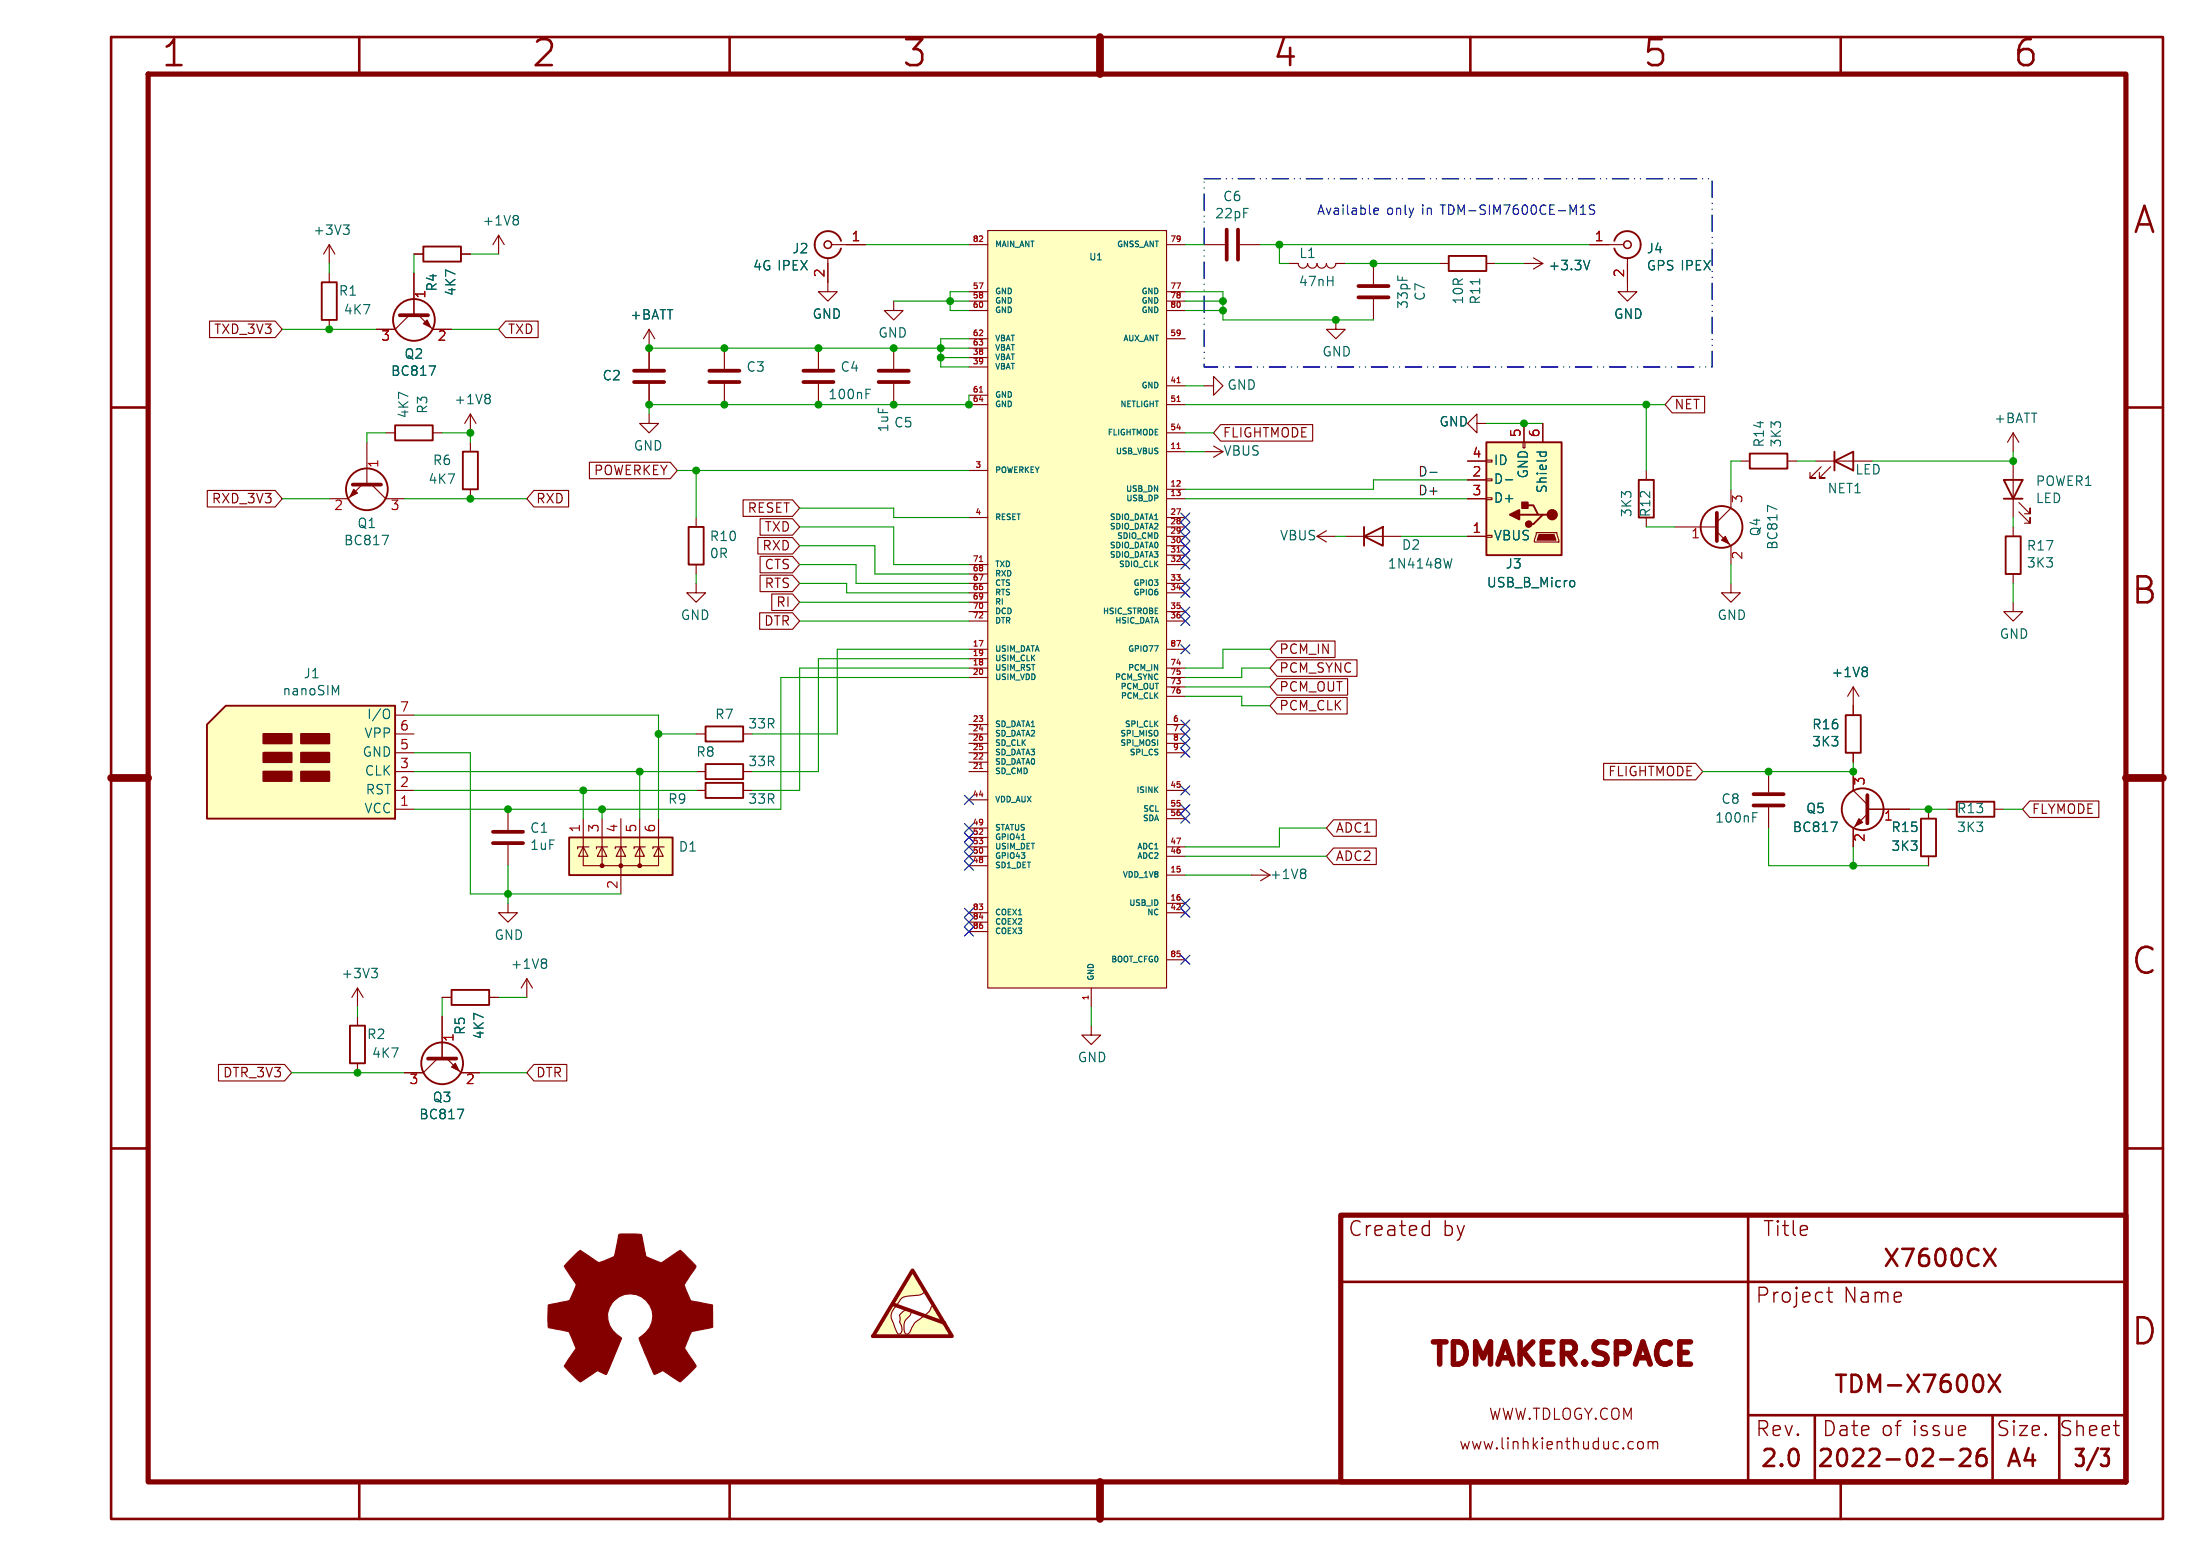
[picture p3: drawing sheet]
<svg xmlns="http://www.w3.org/2000/svg" width="297mm" height="210mm" viewBox="0 0 297 210" stroke-linecap="round" stroke-linejoin="round" font-family="sans-serif">
<g fill="none" stroke="#840000" stroke-width=".35">
<path d="M15 5h277v200h-277zM48.5 5v5M98.5 5v5M148.5 5v5M198.5 5v5M248.5 5v5M15 55h5M287 55h5M15 105h5M287 105h5M15 155h5M287 155h5"/>
<path d="M181 173h106M236 164v36M267.9 168.6l1.5 2.3M269.4 168.6l-1.5 2.3M236 191h51M245 191v9M261.9 197h1.8M264.7 195.8l.3-.2h.5a.62 .62 0 0 1 .4 .9l-1.3 1.4h1.4M268 195.6a.91 .91 0 0 0-1.1 .9v.9l.2 .3 .2 .2h.4l.4-.3 .1-.2v-.5l-.2-.4-.3-.1h-.4l-.2 .1-.2 .4M268.5 185.6l1.5 2.3M269 191v9M270 185.6l-1.5 2.3"/>
<path d="M278 191v9M283.6 195.6h1.1l-.6 .8a.48 .48 0 0 1 .6 .5v.5l-.2 .3-.1 .2h-.5M48.5 200v5M98.5 200v5M148.5 200v5M198.5 200v5M248.5 200v5"/>
</g>
<path d="M20 10h267v190h-267zM181 164h106v36h-106z" fill="none" stroke="#840000" stroke-width=".7"/>
<path d="M148.5 5v5M15 105h5M287 105h5M148.5 200v5" fill="none" stroke="#840000" stroke-width="1.1"/>
<path d="M192.4 165.4l.6 .1M193 164.7v2M193 166.6l-.6 .1M246.6 174.4h.8M246.9 173.7v1.8l.1 .1 .4 .1" fill="none" stroke="#840000" stroke-width=".18"/>
<g fill="none" stroke="#840000" stroke-width=".15">
<path d="M87.6 44.5l-.7 1.2M87.6 44.5v2.5M87.6 44.5l.8 1.2M94 69.9v1.2M94 76.2v1.3M250.2 104.1v2.6l1.9 1.9M252.1 109.9l-1.9 1.9v2.5M252.1 109.2h5.7M221.2 194.6a.41 .41 0 0 1 .7 .2v.5a.41 .41 0 0 1-.4 .3 .41 .41 0 0 1-.4-.3v-.5zM222.5 194.7a.37 .37 0 0 1 .6 .1M222.5 194.6v1M223.1 194.8l.3-.2h.3l.1 1"/>
<path d="M223.1 194.8v.8"/>
</g>
<g fill="none" stroke="#840000" stroke-width=".25">
<path d="M93 71.1h2v5.1h-2z"/>
<circle cx="251.5" cy="109.2" r="2.82"/>
</g>
<path d="M252.1 107.3v3.8" fill="none" stroke="#840000" stroke-width=".51"/>
<g fill="#840000" stroke="#840000" stroke-width=".15">
<path d="M251 110.5l.5 .5-1.1 .5z"/>
<path d="M76.8 170.2l1.6-1.4 2.3 1.6a4.7 4.7 0 0 0 2.2-.8l.7-3h2.9h.1v.2l.6 2.8 2.1 .9 2.5-1.7 2.1 2 .1 .2-1.4 2-.2 .5 .8 2.1 3 .5v3l-2.8 .6-1 2.3 1.6 2.4-1.8 1.8-.4 .3-2.2-1.5a.63 .63 0 0 0-.7 .3l-.6 .2-1.3-2.9-.7-2a3.2 3.2 0 0 0 .9-5.1 3.1 3.1 0 0 0-4.6 .5 3.1 3.1 0 0 0 1.2 4.5l.1 .1-2 4.9-1.2-.5-2.4 1.5-1.5-1.5-.6-.6 1.6-2.4-1-2.2-2.8-.6v-.9v-2.2l2.9-.6 .6-1.4a.88 .88 0 0 0 .2-.9l-1.5-2.3z"/>
</g>
<path d="M247.2 111h.8l-.5 1.2" fill="none" stroke="#006464" stroke-width=".15"/>
<path d="M123.1 171.4l.5 .6 1.3 2.2a1.07 1.07 0 0 1-.9 .6l-.8 .1a1.77 1.77 0 0 0-2 1l-.1 .2a1.86 1.86 0 0 0-.4 2.7 2.27 2.27 0 0 0 .6 1.3 .77 .77 0 0 0 .4-1.2l-.3-.5 .1-.5-.1-.4 .7-.6a.44 .44 0 0 1 .7-.2 .32 .32 0 0 1 .2 .2 .32 .32 0 0 1 0 .3l-.1 .3a1.94 1.94 0 0 0-.7 2.4l.2 .2 .2-.1a1.25 1.25 0 0 0 .5-.9 4.9 4.9 0 0 1 1.8-1.6 2.07 2.07 0 0 0 .9-1.2l.2-.2h.1l2.5 4.3h-10.8z" fill="#ffffc2"/>
<path d="M85.6 51.6h4.1M85.6 50h4.1M118.6 51.6h4.1M118.6 50h4.1M231.8 69.2v3.8M236.7 107.2h4.1M236.7 108.7h4.1M120.5 176l7 2.6M123.2 171.5l5.3 8.8h-10.6z" fill="none" stroke="#840000" stroke-width=".51"/>
<g fill="none" stroke="#840000" stroke-width=".15">
<path d="M44.4 33l-.7 1.3M44.4 33v2.6M44.4 33l.8 1.3M111.8 34.8v4.6h-1.3l1.3 1.2 1.2-1.2h-1.2M112.3 33h4.5M130.8 39.4h2.5M130.8 33h2.5M133.3 31.1h24.2v102.3h-24.2zM157.5 39.4h2.5M157.5 33h2.5M52.1 58.4h1.2M58.4 58.4h1.3"/>
<path d="M63.5 55.9v2.5M63.5 59.7v1.3M63.5 55.9l-.8 1.3M63.5 55.9l.8 1.3M87.6 55.9v1.3h-1.2l1.2 1.2 1.3-1.2h-1.3M87.6 47v2.8M87.6 51.8v2.8M120.6 40.6v1.3h-1.2l1.2 1.3 1.3-1.3h-1.3M120.6 47v2.8M120.6 51.8v2.8M130.8 48.3h2.5M130.8 49.5h2.5"/>
<path d="M130.8 54.6h2.5M130.8 40.6h2.5M130.8 45.7h2.5M130.8 41.9h2.5M130.8 53.3h2.5M130.8 47h2.5M157.5 52.1h2.5M157.5 54.6h2.5M157.5 58.4h2.5M157.5 40.6h2.5M157.5 45.7h2.5M157.5 41.9h2.5"/>
<path d="M63.5 66v1.3M130.8 69.9h2.5M130.8 63.5h2.5M130.8 76.2h2.5M130.8 78.7h2.5M130.8 77.5h2.5M157.5 61h2.5M157.5 66h2.5M157.5 67.3h2.5M157.5 69.9h2.5M157.5 71.1h2.5M157.5 72.4h2.5"/>
<path d="M157.5 73.7h2.5M157.5 74.9h2.5M157.5 76.2h2.5M157.5 78.7h2.5M226.1 71.1h5.7M231.8 71.8l1.9 1.9v2.5M233.7 78.7v1.3h1.2l-1.2 1.3-1.3-1.3h1.3M233.7 66v2.6l-1.9 1.9M94 99.1h1.2M100.3 99.1h1.3M130.8 87.6h2.5M130.8 90.2h2.5"/>
<path d="M130.8 88.9h2.5M130.8 91.4h2.5M130.8 97.8h2.5M130.8 99.1h2.5M130.8 80h2.5M130.8 82.6h2.5M130.8 83.8h2.5M130.8 81.3h2.5M157.5 87.6h2.5M157.5 90.2h2.5M157.5 91.4h2.5M157.5 97.8h2.5"/>
<path d="M157.5 99.1h2.5M157.5 80h2.5M157.5 82.6h2.5M157.5 83.8h2.5M157.5 92.7h2.5M157.5 94h2.5M78.7 114.3v2.5h2.6M78.7 114.3l.7 1.3h-1.3zM78.7 110.5v3.8M79.5 114.3h-1.5v.3M81.3 114.3v2.5h5.1v-2.5M81.3 114.3l.6 1.3h-1.3z"/>
<path d="M81.3 110.5v3.8M82 114.3h-1.5v.3M83.8 114.3l.7 1.3h-1.3zM83.8 110.5v10.2M84.6 114.3h-1.5v.3M86.4 114.3l.6 1.3h-1.3zM86.4 110.5v3.8M87.1 114.3h-1.5v.3M88.9 114.3v2.5h-2.5M88.9 114.3l.6 1.3h-1.2zM88.9 110.5v3.8M89.7 114.3h-1.6v.3"/>
<path d="M94 104.1h1.2M94 106.7h1.2M100.3 104.1h1.3M100.3 106.7h1.3M130.8 104.1h2.5M130.8 102.9h2.5M130.8 101.6h2.5M130.8 100.3h2.5M130.8 108h2.5M130.8 115.6h2.5M130.8 114.3h2.5M130.8 116.8h2.5"/>
<path d="M130.8 111.8h2.5M130.8 113h2.5M157.5 118.1h2.5M157.5 101.6h2.5M157.5 100.3h2.5M157.5 106.7h2.5M157.5 115.6h2.5M157.5 114.3h2.5M157.5 109.2h2.5M157.5 110.5h2.5M238.8 104.1v2.8M238.8 109v2.8"/>
<path d="M262.9 109.2h1.3M269.2 109.2h1.3M130.8 123.2h2.5M130.8 124.5h2.5M130.8 125.7h2.5M147.3 138.4v1.3h1.3l-1.3 1.3-1.3-1.3h1.3M147.3 133.4v2.5M157.5 121.9h2.5M157.5 123.2h2.5M157.5 129.5h2.5M123.1 171.4l.5 .6 1.3 2.2a1.07 1.07 0 0 1-.9 .6l-.8 .1a1.77 1.77 0 0 0-2 1l-.1 .2a1.86 1.86 0 0 0-.4 2.7 2.27 2.27 0 0 0 .6 1.3 .77 .77 0 0 0 .4-1.2l-.3-.5 .1-.5-.1-.4 .7-.6a.44 .44 0 0 1 .7-.2 .32 .32 0 0 1 .2 .2 .32 .32 0 0 1 0 .3l-.1 .3a1.94 1.94 0 0 0-.7 2.4l.2 .2 .2-.1a1.25 1.25 0 0 0 .5-.9 4.9 4.9 0 0 1 1.8-1.6 2.07 2.07 0 0 0 .9-1.2l.2-.2h.1l2.5 4.3h-10.8z"/>
</g>
<g fill="#ffffc2" stroke="#ffffc2" stroke-width=".14">
<path d="M133.3 31.1h24.2v102.3h-24.2z"/>
<path d="M76.8 113h14v5.1h-14z"/>
</g>
<path d="M132.2 52.9h.5M158.9 51.7h.4M158.9 54.2h.4M132.2 75.8h.5M158.9 60.5h.4M158.9 74.5h.4M132.2 103.7h.5" fill="none" stroke="#a90000" stroke-width=".15"/>
<path d="M46.3 30.4h.8l-.4 .4M46.9 30.8l.2 .3v.3l-.2 .2M65.9 53.2l.3 .3-.3 .3 .3 .2v.3l-.3 .2M239.9 68.8l-1.3-.6v.9M155.8 87.1h.6l-.4 .8M236.6 109.7h.6" fill="none" stroke="#006464" stroke-width=".15"/>
<g fill="none" stroke="#840000" stroke-width=".25">
<path d="M113.5 32.5a1.81 1.81 0 0 0-2.8-1 1.81 1.81 0 0 0 0 3 1.81 1.81 0 0 0 2.8-1M53.3 57.4h5.1v2h-5.1zM62.5 61h2v5h-2zM95.2 98h5.1v2.1h-5.1zM76.8 113h14v5.1h-14zM95.2 103.1h5.1v2.1h-5.1zM95.2 105.7h5.1v2h-5.1zM264.2 108.2h5v2h-5z"/>
<circle cx="232.4" cy="71.1" r="2.82"/>
</g>
<g fill="#840000" stroke="#840000" stroke-width=".15">
<path d="M232.4 72.9l.5-.5 .5 1z"/>
<circle cx="81.3" cy="116.8" r=".25"/>
<circle cx="83.8" cy="116.8" r=".25"/>
<circle cx="86.4" cy="116.8" r=".25"/>
</g>
<circle cx="111.8" cy="33" r=".51" fill="none" stroke="#840000" stroke-width=".2"/>
<path d="M27.9 97.8l2.6-2.5h22.8v15.2h-25.4z" fill="#ffffc2"/>
<g fill="#840000" stroke="#840000" stroke-width=".25">
<path d="M40.6 99.1h3.8v1.2h-3.8z"/>
<path d="M40.6 101.6h3.8v1.3h-3.8z"/>
<path d="M40.6 104.1h3.8v1.3h-3.8z"/>
<path d="M35.6 99.1h3.8v1.2h-3.8z"/>
<path d="M35.6 101.6h3.8v1.3h-3.8z"/>
<path d="M35.6 104.1h3.8v1.3h-3.8z"/>
<path d="M203.8 69.5l1.3-.7v1.3z"/>
<path d="M205.5 67.8h.7v.8h-.7z"/>
<circle cx="209.5" cy="69.5" r=".63"/>
<circle cx="206.4" cy="70.7" r=".38"/>
</g>
<g fill="none" stroke="#840000" stroke-width=".25">
<path d="M43.4 38.1h2.1v5.1h-2.1zM57.1 33.3h5.1v2h-5.1zM195.6 34.5h5.1v2.1h-5.1zM217.9 32.5a1.81 1.81 0 0 1 2.8-1 1.81 1.81 0 0 1 0 3 1.81 1.81 0 0 1-2.8-1M200.7 59.7h10.1v15.2h-10.1zM184.1 72.4l2.6-1.3v2.6zM184.1 71.1v2.6M205.1 69.5h2.5M205.7 68.2h1.3l.6 1.3h.7M208.9 69.5h-.6l-1.3 1.2h-.6M221.2 64.8h2.1v5.1h-2.1zM236.2 61.2h5.1v2h-5.1z"/>
<path d="M247.6 62.2l2.6-1.2v2.5zM247.6 61v2.5M270.5 64.8h2.5l-1.2 2.5zM270.5 67.3h2.5M270.8 72.4h2v5.1h-2zM27.9 97.8l2.6-2.5h22.8v15.2h-25.4zM249.2 96.5h2v5.1h-2zM259.3 110.5h2.1v5.1h-2.1zM47.2 138.4h2.1v5.1h-2.1zM61 133.6h5v2h-5z"/>
<circle cx="55.9" cy="43.2" r="2.82"/>
<circle cx="49.5" cy="66" r="2.82"/>
<circle cx="59.7" cy="143.5" r="2.82"/>
</g>
<g fill="none" stroke="#840000" stroke-width=".15">
<path d="M44.4 36.8v1.3M55.9 36.8v5.7M55.9 34.3h1.2M62.2 34.3h1.3M67.3 31.8l-.8 1.2M67.3 31.8v2.5M67.3 31.8l.8 1.2M111.8 35.6v2.5M114.3 33h2.5M162.6 33h2.8M167.4 33h2.8M174 35.6h1.3a.64 .64 0 0 0 .6 .6 .64 .64 0 0 0 .6-.6 .64 .64 0 0 0 .7 .6 .64 .64 0 0 0 .6-.6 .64 .64 0 0 0 .6 .6 .64 .64 0 0 0 .7-.6 .64 .64 0 0 0 .6 .6 .64 .64 0 0 0 .6-.6h1.3"/>
<path d="M185.4 35.6v2.8M194.3 35.6h1.3M200.7 35.6h1.2M205.7 35.6h2.6M207 34.8l1.3 .8M208.3 35.6l-1.3 .7M214.6 33h4.6M219.7 34.8v4.6h1.3l-1.3 1.2-1.3-1.2h1.3M28.3 43.3h8.8l1 1.2-1 1.1h-8.8zM44.4 43.2v1.3M49.5 59.7v5.7M55.2 42.5l-1.9 2h-2.5"/>
<path d="M56.5 42.5l1.9 2h2.6M68.3 43.3h4.3v2.3h-4.3l-1-1.1zM87.6 47v2.8M87.6 51.8v2.8M97.8 47v2.8M97.8 51.8v2.8M110.5 47v2.8M110.5 51.8v2.8M162.6 52.1h1.2v-1.3l1.3 1.3-1.3 1.2v-1.2M164.8 57.3h12.4v2.2h-12.4l-1-1.1zM180.3 43.2v1.3h1.3l-1.3 1.2-1.2-1.2h1.2M185.4 40.4v2.8"/>
<path d="M199.4 57.2v1.2l-1.3-1.2 1.3-1.3v1.3h1.3M205.6 59.7h.3v.8h-.3zM205.7 57.2v2.5M208.3 57.2v2.5M225.7 53.5h4.4v2.2h-4.4l-.9-1.1zM271.8 58.4l-.8 1.3M271.8 58.4v2.6M271.8 58.4l.7 1.3M28 66.2h9.1l1 1.1-1 1.1h-9.1zM48.9 65.4l-1.9 1.9h-2.6M50.2 65.4l1.9 1.9h2.5M72.1 66.2h4.7v2.2h-4.7l-1-1.1z"/>
<path d="M79.6 62.4h10.9l.9 1.1-.9 1.1h-10.9zM94 78.7v1.3h-1.3l1.3 1.3 1.2-1.3h-1.2M100.3 67.5h6.7l.9 1.1-.9 1.1h-6.7zM102.3 72.5h4.7l.9 1.2-.9 1.1h-4.7zM102.6 77.6h4.4l.9 1.1-.9 1.2h-4.4zM102.6 75.1h4.4l.9 1.1-.9 1.1h-4.4zM102.6 70h4.4l.9 1.1-.9 1.1h-4.4zM162.6 61h2.5M163.8 60.2l1.3 .8M165.1 61l-1.3 .7M177.8 72.4h2.5M177.8 72.4l1.3 .8"/>
<path d="M179.1 71.6l-1.3 .8M181.6 72.4h7.6M198.1 62.2h2.6M198.1 72.4h2.6M198.1 67.3h2.6M198.1 64.8h2.6M200.7 62.1h.7v.3h-.7zM200.7 64.6h.7v.3h-.7zM200.7 67.2h.7v.2h-.7zM200.7 72.3h.7v.2h-.7zM207.4 71.9h2.8l.2 1.3h-3.3zM222.2 63.5v1.3"/>
<path d="M222.2 69.9v1.2M234.9 62.2h1.3M241.3 62.2h1.3M245.1 62.2h7.6M245.9 63l-1.6 1.5h.8h-.8v-.7M247.1 63l-1.5 1.5h.8h-.8v-.7M271.8 62.2v7.7M271.8 71.1v1.3M271.8 77.5v1.2M272.5 69.1l1.6 1.5v-.7v.7h-.8M272.5 67.8l1.6 1.5v-.7v.7h-.8M53.3 99.1h2.6"/>
<path d="M53.3 96.5h2.6M102.6 82.7h4.4l.9 1.1-.9 1.1h-4.4zM104.2 80.2h2.8l.9 1.1-.9 1.1h-2.8zM172.4 86.5h7.8v2.2h-7.8l-1-1.1zM172.4 94.1h9.5v2.3h-9.5l-1-1.1zM172.4 89.1h10.8v2.2h-10.8l-1-1.1zM172.4 91.6h9.5v2.2h-9.5l-1-1.1zM250.2 92.7l.8 1.3M250.2 92.7v3.8M250.2 92.7l-.8 1.3M271.8 81.3v1.3h1.2l-1.2 1.2-1.3-1.2h1.3M53.3 109.2h2.6"/>
<path d="M53.3 106.7h2.6M53.3 104.1h2.6M53.3 101.6h2.6M68.6 109.2v2.8M68.6 114v2.8M168.9 118.1h2.5M170.2 117.3l1.2 .8M171.4 118.1l-1.2 .8M180 110.6h5.8v2.3h-5.8l-.9-1.1zM180 114.5h5.8v2.2h-5.8l-.9-1.1zM216.5 103h12.4l1 1.1-1 1.2h-12.4zM250.2 101.6v1.3"/>
<path d="M250.2 104.1v2.6M250.2 111.8v2.5M252.1 109.2h5.7M260.3 109.2v1.3M260.3 115.6v1.2M274 108.1h9.3v2.2h-9.3l-1-1.1zM48.3 133.4v2.5M48.3 137.2v1.2M48.3 133.4l-.8 1.2M48.3 133.4l.7 1.2M59.7 137.2v5.7M59.7 134.6h1.3"/>
<path d="M66 134.6h1.3M68.6 121.9v1.3h1.2l-1.2 1.3-1.3-1.3h1.3M71.1 132.1l-.7 1.3M71.1 132.1v2.5M71.1 132.1l.8 1.3M29.5 143.7h8.9l1 1.1-1 1.1h-8.9zM48.3 143.5v1.3M59.1 142.9l-2 1.9h-2.5M60.3 142.9l1.9 1.9h2.6M72.1 143.7h4.4v2.2h-4.4l-1-1.1z"/>
</g>
<g fill="none" stroke="#006464" stroke-width=".15">
<path d="M69.7 29.1l.3 .2-.3 .3 .3 .3v.2l-.3 .3M214.6 35.1l-.4 1.3M57.9 49.4h.9l-.6 1.3M116.9 52.5h.6M51.6 72.2h.8l-.5 1.3M196 75.4l-.3 1.3M203.2 64.8h1M207.5 61h1.2M208 61l-.1 .4M208.7 61v.4M212.2 78.4h.3l.1 .2-.1 .5-.3 .1M45.3 93.4l.4-.9v1.3"/>
<path d="M52.3 95.7l.1 .1a.81 .81 0 0 1-.1 1.2M251.9 90.1l.2 .2-.2 .3 .2 .2v.3l-.2 .2M176 117.3l.3 .2-.3 .4 .3 .2v.2l-.3 .3M247.2 111h.8l-.5 1.2M50.2 130.7h.7l-.4 .5M50.7 131.2l.2 .2v.3l-.2 .3M73.6 129.4l.2 .3-.2 .3 .2 .2v.3l-.2 .2M61.7 149.7h.9l-.6 1.3"/>
</g>
<g fill="none" stroke="#840000" stroke-width=".51">
<path d="M165.6 31v4.1M167.1 31v4.1M183.4 38.6h4.1M54 42.5h3.8M95.8 50h4M95.8 51.6h4M108.5 50h4M108.5 51.6h4M183.4 40.1h4.1M47.6 65.4h3.8M66.5 112.3h4.1M66.5 113.8h4.1"/>
<path d="M57.8 142.9h3.8"/>
</g>
<g fill="#840000" stroke="#840000" stroke-width=".15">
<path d="M61 144l.5-.5 .5 1z"/>
<path d="M47.8 66l.5 .5-1.1 .6z"/>
<path d="M57.1 43.7l.6-.5 .5 1z"/>
<path d="M207.8 72.1h2l.3 .8h-2.6z"/>
</g>
<path d="M200.7 59.7h10.1v15.2h-10.1z" fill="#ffffc2" stroke="#ffffc2" stroke-width=".14"/>
<circle cx="219.7" cy="33" r=".51" fill="none" stroke="#840000" stroke-width=".2"/>
<path d="M193 63.7h1" fill="none" stroke="#0f0f0f" stroke-width=".15"/>
<path d="M185.5 28.8l.2 .1h.3M185.5 28.3l.2-.2h.2l.2 .2v.1l-.6 .1M213.3 28.9h.8M213.3 28l.4-.3v1.2M215.3 27.7h-.5l-.2 .1v.3l.6 .3 .1 .3-.3 .2h-.4" fill="none" stroke="#0000c2" stroke-width=".15"/>
<path d="M162.6 24.1h68.5v25.4h-68.5v-25.4" fill="none" stroke="#0000c2" stroke-width=".2" stroke-dasharray="2.2 .8 0 .8 0 .8"/>
<g fill="none" stroke="#009600" stroke-width=".15">
<path d="M44.4 35.6v1.2M55.9 34.3v2.5M63.5 34.3h3.8M116.8 33h14M130.8 39.4h-2.5v2.5h2.5M160 39.4h5.1v3.8h20.3M160 33h2.6M170.2 33h44.4M172.7 33v2.6h1.3M181.6 35.6h12.7M201.9 35.6h3.8M38.1 44.5h12.7"/>
<path d="M52.1 58.4h-2.6v1.3M59.7 58.4h3.8v1.3M61 44.5h6.3M87.6 47h43.2M120.6 40.6h10.2M127 48.3h3.8M130.8 53.3v1.3h-43.2v1.3M130.8 45.7h-3.8v3.8h3.8M160 58.4h3.8M160 40.6h5.1M160 41.9h5.1M160 54.6h64.8"/>
<path d="M160 52.1h2.6M200.7 57.2h7.6M222.2 54.6v8.9M38.1 67.3h6.3M54.6 67.3h16.5M91.4 63.5h39.4M94 63.5v6.4M94 77.5v1.2M107.9 78.7h6.4v1.3h16.5M107.9 76.2h7.7v2.5h15.2M107.9 71.1h12.7v5.1h10.2M107.9 68.6h12.7v1.3h10.2"/>
<path d="M107.9 73.7h10.2v3.8h12.7M160 67.3h38.1M160 61h2.6M180.3 72.4h1.3M189.2 72.4h8.9M198.1 64.8h-12.7v1.2h-25.4M222.2 71.1h3.9M233.7 76.2v2.5M234.9 62.2h-1.2v3.8M242.6 62.2h2.5M271.8 61v1.2h-19.1M271.8 69.9v1.2"/>
<path d="M271.8 78.7v2.6M55.9 96.5h33v14M88.9 99.1h5.1M107.9 81.3h22.9M107.9 83.8h22.9M130.8 87.6h-17.8v11.5h-11.4M130.8 88.9h-20.3v15.2h-8.9M130.8 90.2h-22.9v16.5h-6.3M130.8 91.4h-25.4v17.8h-49.5M160 94h7.6v1.3h3.8M160 92.7h11.4M171.4 87.6h-6.3v2.6h-5.1"/>
<path d="M171.4 90.2h-3.8v1.2h-7.6M55.9 106.7h38.1M55.9 104.1h38.1M55.9 101.6h7.6v19.1h20.3M68.6 116.8v5.1M78.7 106.7v3.8M81.3 109.2v1.3M86.4 104.1v6.4M160 115.6h19.1M160 118.1h8.9M179.1 111.8h-6.4v2.5h-12.7M238.8 111.8v5h21.5"/>
<path d="M250.2 102.9v1.2h-20.3M250.2 114.3v2.5M257.8 109.2h5.1M270.5 109.2h2.5M48.3 135.9v1.3M59.7 134.6v2.6M67.3 134.6h3.8M147.3 135.9v2.5M39.4 144.8h15.2M64.8 144.8h6.3"/>
</g>
<g fill="none" stroke="#000084" stroke-width=".15">
<path d="M159.4 75.6l1.2 1.2M159.4 73.1l1.2 1.2M159.4 74.3l1.2 1.2M159.4 79.4l1.2 1.2M159.4 78.1l1.2 1.2M159.4 69.2l1.2 1.3M159.4 70.5l1.2 1.2M159.4 71.8l1.2 1.2M160.6 75.6l-1.2 1.2M160.6 73.1l-1.2 1.2M160.6 74.3l-1.2 1.2M160.6 79.4l-1.2 1.2"/>
<path d="M160.6 78.1l-1.2 1.2M160.6 69.2l-1.2 1.3M160.6 70.5l-1.2 1.2M160.6 71.8l-1.2 1.2M159.4 81.9l1.2 1.3M159.4 83.2l1.2 1.2M159.4 99.7l1.2 1.2M159.4 98.5l1.2 1.2M159.4 97.2l1.2 1.2M159.4 87l1.2 1.2M160.6 81.9l-1.2 1.3M160.6 83.2l-1.2 1.2"/>
<path d="M160.6 99.7l-1.2 1.2M160.6 98.5l-1.2 1.2M160.6 97.2l-1.2 1.2M160.6 87l-1.2 1.2M130.2 113.7l1.2 1.2M130.2 115l1.2 1.2M130.2 107.3l1.2 1.3M130.2 111.2l1.2 1.2M130.2 112.4l1.2 1.2M130.2 116.2l1.2 1.2M131.4 111.2l-1.2 1.2M131.4 112.4l-1.2 1.2"/>
<path d="M131.4 113.7l-1.2 1.2M131.4 115l-1.2 1.2M131.4 107.3l-1.2 1.3M131.4 116.2l-1.2 1.2M159.4 108.6l1.2 1.2M159.4 101l1.2 1.2M159.4 106.1l1.2 1.2M159.4 109.9l1.2 1.2M160.6 108.6l-1.2 1.2M160.6 101l-1.2 1.2M160.6 106.1l-1.2 1.2M160.6 109.9l-1.2 1.2"/>
<path d="M130.2 125.1l1.2 1.2M130.2 122.6l1.2 1.2M130.2 123.9l1.2 1.2M131.4 125.1l-1.2 1.2M131.4 122.6l-1.2 1.2M131.4 123.9l-1.2 1.2M159.4 121.3l1.2 1.2M159.4 122.6l1.2 1.2M159.4 128.9l1.2 1.2M160.6 121.3l-1.2 1.2M160.6 122.6l-1.2 1.2M160.6 128.9l-1.2 1.2"/>
</g>
<g fill="#009600" stroke="#009600" stroke-width=".15">
<circle cx="120.6" cy="47" r=".46"/>
<circle cx="97.8" cy="47" r=".46"/>
<circle cx="87.6" cy="54.6" r=".46"/>
<circle cx="87.6" cy="47" r=".46"/>
<circle cx="110.5" cy="54.6" r=".46"/>
<circle cx="110.5" cy="47" r=".46"/>
<circle cx="120.6" cy="54.6" r=".46"/>
<circle cx="97.8" cy="54.6" r=".46"/>
<circle cx="88.9" cy="99.1" r=".46"/>
<circle cx="86.4" cy="104.1" r=".46"/>
<circle cx="68.6" cy="120.7" r=".46"/>
<circle cx="68.6" cy="109.2" r=".46"/>
<circle cx="48.3" cy="144.8" r=".46"/>
<circle cx="78.7" cy="106.7" r=".46"/>
<circle cx="81.3" cy="109.2" r=".46"/>
<circle cx="63.5" cy="67.3" r=".46"/>
<circle cx="44.4" cy="44.5" r=".46"/>
<circle cx="63.5" cy="58.4" r=".46"/>
<circle cx="94" cy="63.5" r=".46"/>
<circle cx="128.3" cy="40.6" r=".46"/>
<circle cx="127" cy="48.3" r=".46"/>
<circle cx="127" cy="47" r=".46"/>
<circle cx="130.8" cy="54.6" r=".46"/>
<circle cx="172.7" cy="33" r=".46"/>
<circle cx="185.4" cy="35.6" r=".46"/>
<circle cx="180.3" cy="43.2" r=".46"/>
<circle cx="165.1" cy="40.6" r=".46"/>
<circle cx="165.1" cy="41.9" r=".46"/>
<circle cx="250.2" cy="116.8" r=".46"/>
<circle cx="250.2" cy="104.1" r=".46"/>
<circle cx="260.3" cy="109.2" r=".46"/>
<circle cx="222.2" cy="54.6" r=".46"/>
<circle cx="271.8" cy="62.2" r=".46"/>
<circle cx="238.8" cy="104.1" r=".46"/>
<circle cx="205.7" cy="57.2" r=".46"/>
</g>
<g font-size="4.9" fill="#840000">
<text x="21.7" y="9.7">1</text>
<text x="71.7" y="9.7">2</text>
<text x="121.7" y="9.7">3</text>
<text x="171.7" y="9.7">4</text>
<text x="221.7" y="9.7">5</text>
<text x="271.7" y="9.7">6</text>
<text x="287.9" y="32.2">A</text>
<text x="287.7" y="82.2">B</text>
<text x="287.7" y="132.2">C</text>
<text x="287.7" y="182.2">D</text>
</g>
<text font-size="4.2" fill="#840000" x="192.6" y="185.4">TDMAKER.SPACE</text>
<g font-size="3.2" fill="#840000">
<text x="254.1" y="171.6">X7600CX</text>
<text x="247.5" y="188.6">TDM-X7600X</text>
<text x="237.6" y="198.6">2.0</text>
<text x="245.2" y="198.6">2022-02-26</text>
<text x="270.7" y="198.6">A4</text>
<text x="279.7" y="198.6">3/3</text>
</g>
<g font-size="2.8" fill="#840000">
<text x="182" y="167.2">Created</text>
<text x="194.7" y="167.2">by</text>
<text x="238" y="167.2">Title</text>
<text x="237" y="176.2">Project</text>
<text x="248.8" y="176.2">Name</text>
<text x="237" y="194.2">Rev.</text>
<text x="246" y="194.2">Date</text>
<text x="253.9" y="194.2">of issue</text>
<text x="269.5" y="194.2">Size.</text>
<text x="278" y="194.2">Sheet</text>
</g>
<g font-size="2.1" fill="#840000">
<text x="201" y="191.9">WWW.TDLOGY.COM</text>
<text x="197" y="195.9">www.linhkienthuduc.com</text>
</g>
<g font-size="1.8" fill="#006464">
<text x="164" y="29.8">22pF</text>
<text x="165.1" y="27.4">C6</text>
<text x="42.2" y="32">+3V3</text>
<text x="65.1" y="30.7">+1V8</text>
<text x="106.9" y="34.5">J2</text>
<text x="175.3" y="35.1">L1</text>
<text x="222.3" y="34.5">J4</text>
<text x="45.7" y="40.2">R1</text>
<text x="59.2" y="39.4" transform="rotate(-90 59.2 39.4)">R4</text>
<text x="61.8" y="40" transform="rotate(-90 61.8 40)">4K7</text>
<text x="101.6" y="36.8">4G IPEX</text>
<text x="175.3" y="38.9">47nH</text>
<text x="190.3" y="41.8" transform="rotate(-90 190.3 41.8)">33pF</text>
<text x="192.6" y="40.7" transform="rotate(-90 192.6 40.7)">C7</text>
<text x="197.8" y="41.2" transform="rotate(-90 197.8 41.2)">10R</text>
<text x="200.1" y="41.2" transform="rotate(-90 200.1 41.2)">R11</text>
<text x="209" y="36.8">+3.3V</text>
<text x="222.3" y="36.8">GPS IPEX</text>
<text x="46.4" y="42.7">4K7</text>
<text x="85" y="43.4">+BATT</text>
<text x="109.6" y="43.3">GND</text>
<text x="118.5" y="45.9">GND</text>
<text x="217.8" y="43.3">GND</text>
<text x="52.7" y="51">BC817</text>
<text x="54.5" y="48.7">Q2</text>
<text x="81.3" y="51.6">C2</text>
<text x="100.7" y="50.5">C3</text>
<text x="113.4" y="50.5">C4</text>
<text x="165.6" y="52.9">GND</text>
<text x="178.5" y="48.4">GND</text>
<text x="55.4" y="56.5" transform="rotate(-90 55.4 56.5)">4K7</text>
<text x="58" y="55.9" transform="rotate(-90 58 55.9)">R3</text>
<text x="61.3" y="54.9">+1V8</text>
<text x="111.8" y="54.2">100nF</text>
<text x="120.2" y="58.4" transform="rotate(-90 120.2 58.4)">1uF</text>
<text x="120.7" y="58">C5</text>
<text x="194.3" y="57.8">GND</text>
<text x="269.2" y="57.4">+BATT</text>
<text x="57.8" y="65.6">4K7</text>
<text x="58.4" y="63.1">R6</text>
<text x="85.5" y="61.1">GND</text>
<text x="165.1" y="61.8">VBUS</text>
<text x="201.7" y="65.6">D-</text>
<text x="201.7" y="63.1">ID</text>
<text x="206.6" y="64.7" transform="rotate(-90 206.6 64.7)">GND</text>
<text x="238.4" y="60.4" transform="rotate(-90 238.4 60.4)">R14</text>
<text x="240.7" y="60.4" transform="rotate(-90 240.7 60.4)">3K3</text>
<text x="250.4" y="64.3">LED</text>
<text x="274.8" y="65.9">POWER1</text>
<text x="48.2" y="71.6">Q1</text>
<text x="201.7" y="68.1">D+</text>
<text x="209.1" y="66.7" transform="rotate(-90 209.1 66.7)">Shield</text>
<text x="220.5" y="69.9" transform="rotate(-90 220.5 69.9)">3K3</text>
<text x="223.1" y="69.9" transform="rotate(-90 223.1 69.9)">R12</text>
<text x="246.7" y="66.9">NET1</text>
<text x="274.8" y="68.2">LED</text>
<text x="46.4" y="73.9">BC817</text>
<text x="95.8" y="73.3">R10</text>
<text x="95.8" y="75.6">0R</text>
<text x="172.7" y="73.2">VBUS</text>
<text x="187.3" y="77">1N4148W</text>
<text x="189.2" y="74.5">D2</text>
<text x="201.7" y="73.2">VBUS</text>
<text x="203.2" y="77">J3</text>
<text x="237.9" y="72.5" transform="rotate(-90 237.9 72.5)">Q4</text>
<text x="240.2" y="74.3" transform="rotate(-90 240.2 74.3)">BC817</text>
<text x="273.6" y="74.6">R17</text>
<text x="273.6" y="76.9">3K3</text>
<text x="91.9" y="84">GND</text>
<text x="200.7" y="79.6">USB_B_Micro</text>
<text x="231.8" y="84">GND</text>
<text x="269.9" y="86.5">GND</text>
<text x="38.1" y="94.1">nanoSIM</text>
<text x="40.9" y="91.8">J1</text>
<text x="247.2" y="91.7">+1V8</text>
<text x="49.1" y="99.9">VPP</text>
<text x="49.4" y="97.3">I/O</text>
<text x="96.5" y="97.3">R7</text>
<text x="101" y="98.6">33R</text>
<text x="244.6" y="98.7">R16</text>
<text x="244.6" y="101">3K3</text>
<text x="48.8" y="102.4">GND</text>
<text x="49.1" y="105">CLK</text>
<text x="49.3" y="107.5">RST</text>
<text x="93.9" y="102.4">R8</text>
<text x="101" y="103.7">33R</text>
<text x="49.1" y="110">VCC</text>
<text x="71.5" y="112.7">C1</text>
<text x="90.1" y="108.8">R9</text>
<text x="101" y="108.8">33R</text>
<text x="231.5" y="111.3">100nF</text>
<text x="232.3" y="108.8">C8</text>
<text x="242" y="112.6">BC817</text>
<text x="243.8" y="110">Q5</text>
<text x="255.3" y="112.6">R15</text>
<text x="264.1" y="110">R13</text>
<text x="264.1" y="112.6">3K3</text>
<text x="71.5" y="115">1uF</text>
<text x="91.6" y="115.2">D1</text>
<text x="171.4" y="118.9">+1V8</text>
<text x="255.3" y="115.1">3K3</text>
<text x="66.7" y="127.1">GND</text>
<text x="68.9" y="131.1">+1V8</text>
<text x="46" y="132.3">+3V3</text>
<text x="49.5" y="140.5">R2</text>
<text x="50.2" y="143.1">4K7</text>
<text x="63.1" y="139.7" transform="rotate(-90 63.1 139.7)">R5</text>
<text x="65.6" y="140.3" transform="rotate(-90 65.6 140.3)">4K7</text>
<text x="145.4" y="143.6">GND</text>
<text x="58.4" y="149">Q3</text>
<text x="56.5" y="151.3">BC817</text>
</g>
<g font-size="1.8" fill="#0000c2">
<text x="177.8" y="29.2">Available</text>
<text x="187.2" y="29.2">only</text>
<text x="192" y="29.2">in</text>
<text x="194.7" y="29.2">TDM-SIM7600CE-M1S</text>
</g>
<g font-size="1.8" fill="#a90000">
<text x="114.9" y="32.8">1</text>
<text x="215.2" y="32.8">1</text>
<text x="57.8" y="40.4" transform="rotate(-90 57.8 40.4)">1</text>
<text x="111.5" y="37.5" transform="rotate(-90 111.5 37.5)">2</text>
<text x="219.5" y="37.5" transform="rotate(-90 219.5 37.5)">2</text>
<text x="51.4" y="46.4">3</text>
<text x="59" y="46.4">2</text>
<text x="205.5" y="59.1" transform="rotate(-90 205.5 59.1)">5</text>
<text x="208" y="59.1" transform="rotate(-90 208 59.1)">6</text>
<text x="51.4" y="63.2" transform="rotate(-90 51.4 63.2)">1</text>
<text x="198.7" y="64.5">2</text>
<text x="198.7" y="62">4</text>
<text x="45.1" y="69.2">2</text>
<text x="52.7" y="69.2">3</text>
<text x="198.7" y="67.1">3</text>
<text x="235.6" y="68" transform="rotate(-90 235.6 68)">3</text>
<text x="198.7" y="72.1">1</text>
<text x="228.2" y="73">1</text>
<text x="235.6" y="75.6" transform="rotate(-90 235.6 75.6)">2</text>
<text x="53.9" y="101.3">5</text>
<text x="53.9" y="98.8">6</text>
<text x="53.9" y="96.3">7</text>
<text x="53.9" y="106.4">2</text>
<text x="53.9" y="103.9">3</text>
<text x="252.1" y="106.1" transform="rotate(-90 252.1 106.1)">3</text>
<text x="53.9" y="109">1</text>
<text x="78.5" y="112.4" transform="rotate(-90 78.5 112.4)">1</text>
<text x="81" y="112.4" transform="rotate(-90 81 112.4)">3</text>
<text x="83.6" y="112.4" transform="rotate(-90 83.6 112.4)">4</text>
<text x="86.1" y="112.4" transform="rotate(-90 86.1 112.4)">5</text>
<text x="88.6" y="112.4" transform="rotate(-90 88.6 112.4)">6</text>
<text x="252.1" y="113.7" transform="rotate(-90 252.1 113.7)">2</text>
<text x="254.3" y="111.1">1</text>
<text x="83.6" y="120" transform="rotate(-90 83.6 120)">2</text>
<text x="61.6" y="140.7" transform="rotate(-90 61.6 140.7)">1</text>
<text x="55.2" y="146.7">3</text>
<text x="62.8" y="146.7">2</text>
</g>
<g font-size="1.8" fill="#840000">
<text x="28.8" y="45.4">TXD_3V3</text>
<text x="68.6" y="45.4">TXD</text>
<text x="165.1" y="59.3">FLIGHTMODE</text>
<text x="226.1" y="55.5">NET</text>
<text x="80.1" y="64.4">POWERKEY</text>
<text x="28.5" y="68.2">RXD_3V3</text>
<text x="72.4" y="68.2">RXD</text>
<text x="100.8" y="69.5">RESET</text>
<text x="102.8" y="74.6">RXD</text>
<text x="103.1" y="77.1">CTS</text>
<text x="103.1" y="72">TXD</text>
<text x="103.1" y="79.7">RTS</text>
<text x="104.7" y="82.2">RI</text>
<text x="103" y="84.7">DTR</text>
<text x="172.7" y="88.5">PCM_IN</text>
<text x="172.7" y="91.1">PCM_SYNC</text>
<text x="172.7" y="93.6">PCM_OUT</text>
<text x="172.7" y="96.2">PCM_CLK</text>
<text x="217" y="105.1">FLIGHTMODE</text>
<text x="180.3" y="112.7">ADC1</text>
<text x="274.3" y="110.1">FLYMODE</text>
<text x="180.3" y="116.5">ADC2</text>
<text x="30" y="145.7">DTR_3V3</text>
<text x="72.4" y="145.7">DTR</text>
</g>
<g font-size="1.8" fill="#0f0f0f">
<text x="191.3" y="64.5">D-</text>
<text x="191.3" y="67">D+</text>
</g>
<text font-size="1.2" fill="#006464" x="147" y="35.4">U1</text>
<g font-size="1.1" fill="#a90000">
<text x="131.2" y="32.8">82</text>
<text x="157.9" y="32.8">79</text>
<text x="131.2" y="39.1">57</text>
<text x="131.2" y="40.4">58</text>
<text x="131.2" y="41.7">60</text>
<text x="157.9" y="39.1">77</text>
<text x="157.9" y="40.4">78</text>
<text x="157.9" y="41.7">80</text>
<text x="131.2" y="45.5">62</text>
<text x="131.2" y="46.7">63</text>
<text x="157.9" y="45.5">59</text>
<text x="131.2" y="48">38</text>
<text x="131.2" y="49.3">39</text>
<text x="131.2" y="53.1">61</text>
<text x="157.9" y="51.8">41</text>
<text x="131.2" y="54.4">64</text>
<text x="157.9" y="54.4">51</text>
<text x="157.9" y="58.2">54</text>
<text x="131.6" y="63.2">3</text>
<text x="157.9" y="60.7">11</text>
<text x="157.9" y="65.8">12</text>
<text x="131.6" y="69.6">4</text>
<text x="157.9" y="67.1">13</text>
<text x="157.9" y="69.6">27</text>
<text x="157.9" y="70.9">28</text>
<text x="131.2" y="77.2">68</text>
<text x="131.2" y="75.9">71</text>
<text x="157.9" y="72.1">29</text>
<text x="157.9" y="73.4">30</text>
<text x="157.9" y="74.7">31</text>
<text x="157.9" y="75.9">32</text>
<text x="131.2" y="79.8">66</text>
<text x="131.2" y="78.5">67</text>
<text x="131.2" y="81">69</text>
<text x="131.2" y="82.3">70</text>
<text x="131.2" y="83.6">72</text>
<text x="157.9" y="78.5">33</text>
<text x="157.9" y="79.8">34</text>
<text x="157.9" y="82.3">35</text>
<text x="157.9" y="83.6">36</text>
<text x="131.2" y="87.4">17</text>
<text x="131.2" y="89.9">18</text>
<text x="131.2" y="88.6">19</text>
<text x="157.9" y="89.9">74</text>
<text x="157.9" y="87.4">87</text>
<text x="131.2" y="91.2">20</text>
<text x="157.9" y="92.5">73</text>
<text x="157.9" y="91.2">75</text>
<text x="157.9" y="93.7">76</text>
<text x="131.2" y="97.5">23</text>
<text x="131.2" y="98.8">24</text>
<text x="131.2" y="101.3">25</text>
<text x="131.2" y="100.1">26</text>
<text x="158.3" y="97.5">6</text>
<text x="158.3" y="98.8">7</text>
<text x="158.3" y="100.1">8</text>
<text x="158.3" y="101.3">9</text>
<text x="131.2" y="103.9">21</text>
<text x="131.2" y="102.6">22</text>
<text x="131.2" y="107.7">44</text>
<text x="157.9" y="106.4">45</text>
<text x="131.2" y="111.5">49</text>
<text x="131.2" y="112.8">52</text>
<text x="157.9" y="109">55</text>
<text x="157.9" y="110.2">56</text>
<text x="131.2" y="116.6">48</text>
<text x="131.2" y="115.3">50</text>
<text x="131.2" y="114">53</text>
<text x="157.9" y="117.9">15</text>
<text x="157.9" y="115.3">46</text>
<text x="157.9" y="114">47</text>
<text x="131.2" y="122.9">83</text>
<text x="131.2" y="124.2">84</text>
<text x="131.2" y="125.5">86</text>
<text x="157.9" y="121.7">16</text>
<text x="157.9" y="122.9">42</text>
<text x="157.9" y="129.3">85</text>
<text x="147.1" y="135.1" transform="rotate(-90 147.1 135.1)">1</text>
</g>
<g font-size="1.1" fill="#006464">
<text x="134.4" y="33.6">MAIN_ANT</text>
<text x="150.6" y="33.6">GNSS_ANT</text>
<text x="134.4" y="39.9">GND</text>
<text x="134.4" y="41.2">GND</text>
<text x="153.9" y="39.9">GND</text>
<text x="153.9" y="41.2">GND</text>
<text x="134.4" y="42.5">GND</text>
<text x="134.4" y="46.3">VBAT</text>
<text x="134.4" y="47.6">VBAT</text>
<text x="151.4" y="46.3">AUX_ANT</text>
<text x="153.9" y="42.5">GND</text>
<text x="134.4" y="48.8">VBAT</text>
<text x="134.4" y="50.1">VBAT</text>
<text x="134.4" y="53.9">GND</text>
<text x="153.9" y="52.6">GND</text>
<text x="134.4" y="55.2">GND</text>
<text x="149.3" y="59">FLIGHTMODE</text>
<text x="151" y="55.2">NETLIGHT</text>
<text x="134.4" y="64.1">POWERKEY</text>
<text x="150.4" y="61.5">USB_VBUS</text>
<text x="134.4" y="70.4">RESET</text>
<text x="149.6" y="70.4">SDIO_DATA1</text>
<text x="149.6" y="71.7">SDIO_DATA2</text>
<text x="151.8" y="66.6">USB_DN</text>
<text x="151.8" y="67.9">USB_DP</text>
<text x="134.4" y="76.8">TXD</text>
<text x="149.6" y="74.2">SDIO_DATA0</text>
<text x="149.6" y="75.5">SDIO_DATA3</text>
<text x="150.6" y="73">SDIO_CMD</text>
<text x="150.9" y="76.8">SDIO_CLK</text>
<text x="134.4" y="80.6">RTS</text>
<text x="134.4" y="79.3">CTS</text>
<text x="134.4" y="78">RXD</text>
<text x="134.4" y="81.9">RI</text>
<text x="134.4" y="83.1">DCD</text>
<text x="148.7" y="83.1">HSIC_STROBE</text>
<text x="152.8" y="79.3">GPIO3</text>
<text x="152.8" y="80.6">GPIO6</text>
<text x="134.4" y="88.2">USIM_DATA</text>
<text x="134.4" y="89.5">USIM_CLK</text>
<text x="134.4" y="84.4">DTR</text>
<text x="150.4" y="84.4">HSIC_DATA</text>
<text x="152.1" y="88.2">GPIO77</text>
<text x="134.4" y="90.7">USIM_RST</text>
<text x="134.4" y="92">USIM_VDD</text>
<text x="150.3" y="92">PCM_SYNC</text>
<text x="151.1" y="93.3">PCM_OUT</text>
<text x="151.1" y="94.6">PCM_CLK</text>
<text x="152.1" y="90.7">PCM_IN</text>
<text x="134.4" y="98.4">SD_DATA1</text>
<text x="134.4" y="99.6">SD_DATA2</text>
<text x="134.4" y="100.9">SD_CLK</text>
<text x="151" y="99.6">SPI_MISO</text>
<text x="151" y="100.9">SPI_MOSI</text>
<text x="151.7" y="98.4">SPI_CLK</text>
<text x="134.4" y="104.7">SD_CMD</text>
<text x="134.4" y="103.4">SD_DATA0</text>
<text x="134.4" y="102.2">SD_DATA3</text>
<text x="152.3" y="102.2">SPI_CS</text>
<text x="153.2" y="107.3">ISINK</text>
<text x="134.4" y="108.5">VDD_AUX</text>
<text x="134.4" y="112.3">STATUS</text>
<text x="134.4" y="113.6">GPIO41</text>
<text x="154.1" y="111.1">SDA</text>
<text x="154.1" y="109.8">SCL</text>
<text x="134.4" y="117.4">SD1_DET</text>
<text x="134.4" y="116.1">GPIO43</text>
<text x="134.4" y="114.9">USIM_DET</text>
<text x="151.4" y="118.7">VDD_1V8</text>
<text x="153.3" y="116.1">ADC2</text>
<text x="153.3" y="114.9">ADC1</text>
<text x="134.4" y="123.8">COEX1</text>
<text x="134.4" y="125">COEX2</text>
<text x="152.2" y="122.5">USB_ID</text>
<text x="154.7" y="123.8">NC</text>
<text x="134.4" y="126.3">COEX3</text>
<text x="149.8" y="130.1">BOOT_CFG0</text>
<text x="147.9" y="132.3" transform="rotate(-90 147.9 132.3)">GND</text>
</g>
</svg>
